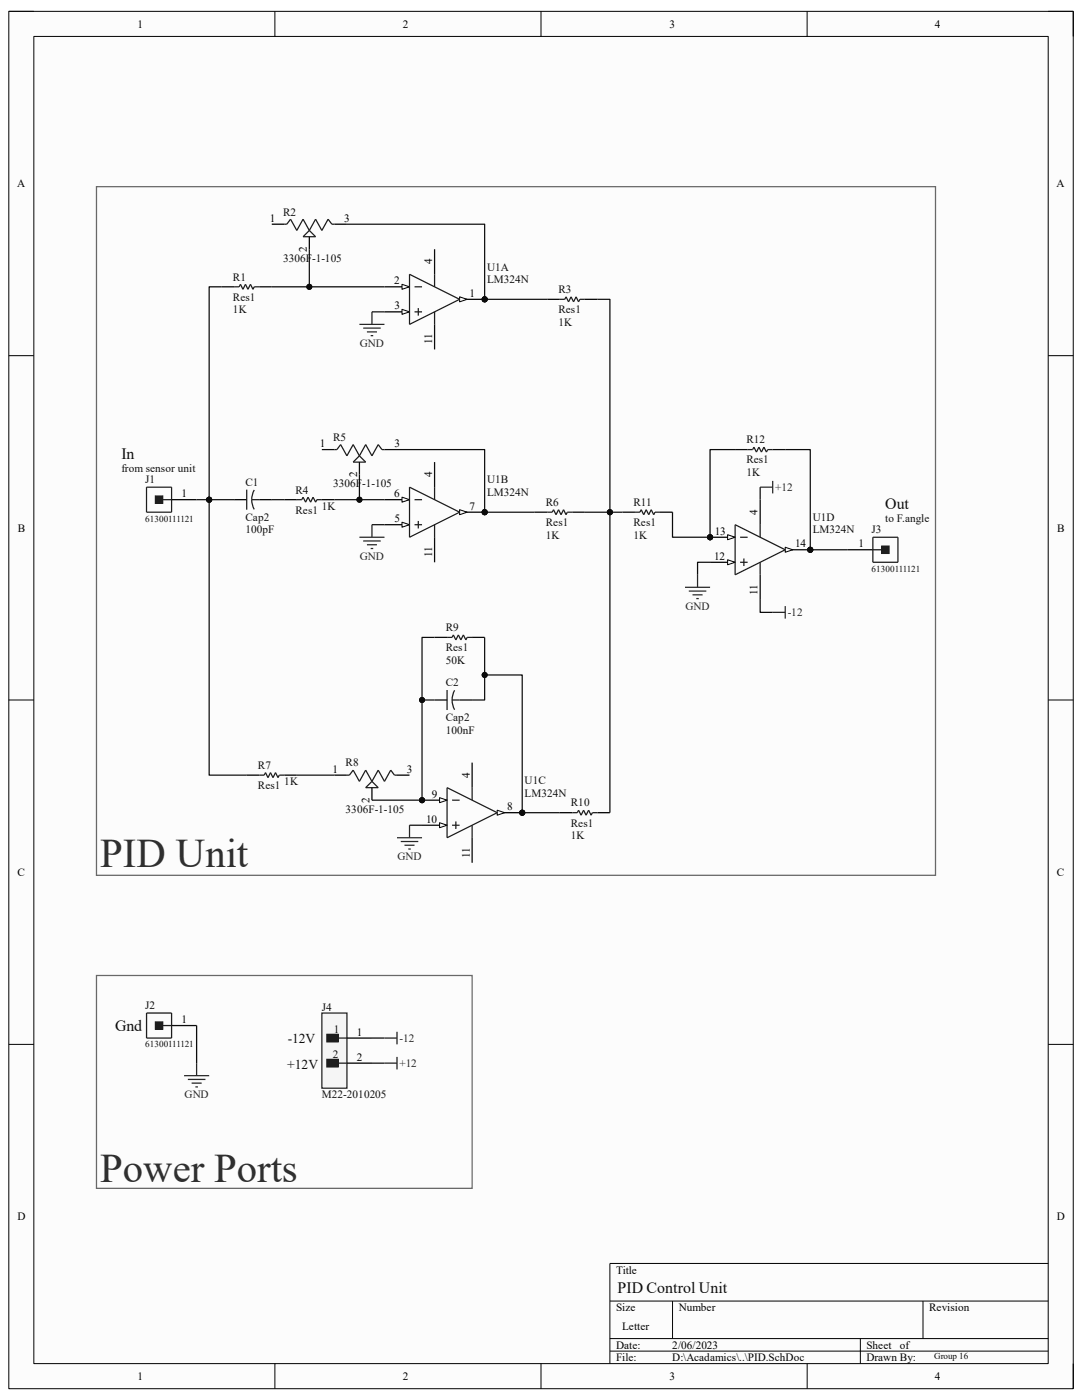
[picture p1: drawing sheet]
<svg xmlns="http://www.w3.org/2000/svg" width="216mm" height="279mm" viewBox="0 0 216 279" stroke-linecap="round" stroke-linejoin="round" font-family="sans-serif">
<path d="M1.8 2.3h212.4v274.8h-212.4z" fill-rule="evenodd" fill="#fcfcfc"/>
<path d="M1.8 2.3h212.4v274.8h-212.4z" fill="none" stroke="#000" stroke-width=".2"/>
<path d="M6.8 7.3h202.4v264.8h-202.4z" fill-rule="evenodd" fill="#fcfcfc"/>
<g fill="none" stroke="#000" stroke-width=".2">
<path d="M1.8 2.3h4.9M6.8 7.3h202.4v264.8h-202.4zM54.9 2.3v5M107.9 2.3v5M161.1 2.3v5M209.2 2.3h5v5M1.8 71h4.9M209.2 71h5M1.8 139.7h4.9M209.2 139.7h5M1.8 208.4h5M209.2 208.4h5"/>
<path d="M121.7 259.7h87.5M134.2 259.7v7.4M184.2 259.7v7.4M209.2 252.1h-87.5v20M54.9 272.1v5M107.9 272.1v5M121.7 267.1h87.5M121.7 269.6h87.5M161.1 272.1v5M171.7 267.1v5M214.2 272.1v5"/>
</g>
<path d="M34.2 99.7h5" fill="none" stroke="#000" stroke-width=".25"/>
<path d="M29.2 97.2h5v5h-5zM32.5 99.7h1.7" fill="none" stroke="#1c1c1c" stroke-width=".25"/>
<path d="M31 99h1.5v1.5h-1.5z" fill-rule="evenodd" fill="#1c1c1c"/>
<path d="M31 99h1.5v1.5h-1.5z" fill="none" stroke="#1c1c1c" stroke-width=".2"/>
<path d="M169.2 109.7h5" fill="none" stroke="#000" stroke-width=".25"/>
<path d="M174.2 107.2h5v5h-5zM174.2 109.7h1.7" fill="none" stroke="#1c1c1c" stroke-width=".25"/>
<path d="M175.9 109h1.5v1.5h-1.5z" fill-rule="evenodd" fill="#1c1c1c"/>
<path d="M175.9 109h1.5v1.5h-1.5z" fill="none" stroke="#1c1c1c" stroke-width=".2"/>
<path d="M64.2 202.2h5v15h-5z" fill-rule="evenodd" fill="#f5f5f5"/>
<path d="M64.2 202.2h5v15h-5z" fill="none" stroke="#262626" stroke-width=".25"/>
<path d="M65.2 206.4h2.3v1.5h-2.3z" fill-rule="evenodd" fill="#1c1c1c"/>
<path d="M65.2 206.4h2.3v1.5h-2.3zM67.5 207.2h1.7" fill="none" stroke="#1c1c1c" stroke-width=".25"/>
<path d="M65.2 211.4h2.3v1.5h-2.3z" fill-rule="evenodd" fill="#1c1c1c"/>
<path d="M65.2 211.4h2.3v1.5h-2.3zM67.5 212.2h1.7" fill="none" stroke="#1c1c1c" stroke-width=".25"/>
<path d="M69.2 207.2h5M69.2 212.2h5" fill="none" stroke="#000" stroke-width=".25"/>
<circle cx="96.7" cy="102.2" r=".5" fill="#0e0e0e"/>
<circle cx="96.7" cy="102.2" r=".5" fill="none" stroke="#0e0e0e" stroke-width=".2"/>
<path d="M76.7 99.7h5" fill="none" stroke="#000" stroke-width=".25"/>
<path d="M80.2 99.2l1.5 .5-1.5 .5z" fill="#fbfbfb"/>
<path d="M80.2 99.2l1.5 .5-1.5 .5z" fill="none" stroke="#000" stroke-width=".2"/>
<path d="M76.7 104.7h5" fill="none" stroke="#000" stroke-width=".25"/>
<path d="M80.2 104.2l1.5 .5-1.5 .5z" fill="#fbfbfb"/>
<path d="M80.2 104.2l1.5 .5-1.5 .5z" fill="none" stroke="#000" stroke-width=".2"/>
<path d="M91.7 102.2h5" fill="none" stroke="#000" stroke-width=".25"/>
<path d="M91.7 101.7l1.5 .5-1.5 .5z" fill="#fbfbfb"/>
<path d="M91.7 101.7l1.5 .5-1.5 .5z" fill="none" stroke="#000" stroke-width=".2"/>
<circle cx="96.7" cy="102.2" r=".5" fill="#0e0e0e"/>
<circle cx="96.7" cy="102.2" r=".5" fill="none" stroke="#0e0e0e" stroke-width=".2"/>
<path d="M81.7 97.2l10 5-10 5zM82.7 99.7h1.5M86.7 97.2v2.5M82.7 104.7h1.5M83.5 104v1.5M86.7 104.7v2.5" fill="none" stroke="#1c1c1c" stroke-width=".25"/>
<path d="M86.7 92.2v5M86.7 107.2v5" fill="none" stroke="#000" stroke-width=".25"/>
<circle cx="96.7" cy="59.7" r=".5" fill="#0e0e0e"/>
<circle cx="96.7" cy="59.7" r=".5" fill="none" stroke="#0e0e0e" stroke-width=".2"/>
<path d="M76.7 57.2h5" fill="none" stroke="#000" stroke-width=".25"/>
<path d="M80.2 56.7l1.5 .5-1.5 .5z" fill="#fbfbfb"/>
<path d="M80.2 56.7l1.5 .5-1.5 .5z" fill="none" stroke="#000" stroke-width=".2"/>
<path d="M76.7 62.2h5" fill="none" stroke="#000" stroke-width=".25"/>
<path d="M80.2 61.7l1.5 .5-1.5 .5z" fill="#fbfbfb"/>
<path d="M80.2 61.7l1.5 .5-1.5 .5z" fill="none" stroke="#000" stroke-width=".2"/>
<path d="M91.7 59.7h5" fill="none" stroke="#000" stroke-width=".25"/>
<path d="M91.7 59.2l1.5 .5-1.5 .5z" fill="#fbfbfb"/>
<path d="M91.7 59.2l1.5 .5-1.5 .5z" fill="none" stroke="#000" stroke-width=".2"/>
<circle cx="96.7" cy="59.7" r=".5" fill="#0e0e0e"/>
<circle cx="96.7" cy="59.7" r=".5" fill="none" stroke="#0e0e0e" stroke-width=".2"/>
<path d="M81.7 54.7l10 5-10 5zM82.7 57.2h1.5M86.7 54.7v2.5M82.7 62.2h1.5M83.5 61.5v1.5M86.7 62.2v2.5" fill="none" stroke="#1c1c1c" stroke-width=".25"/>
<path d="M86.7 49.7v5M86.7 64.7v5" fill="none" stroke="#000" stroke-width=".25"/>
<circle cx="141.7" cy="107.2" r=".5" fill="#0e0e0e"/>
<circle cx="141.7" cy="107.2" r=".5" fill="none" stroke="#0e0e0e" stroke-width=".2"/>
<circle cx="161.7" cy="109.7" r=".5" fill="#0e0e0e"/>
<circle cx="161.7" cy="109.7" r=".5" fill="none" stroke="#0e0e0e" stroke-width=".2"/>
<path d="M141.7 112.2h5" fill="none" stroke="#000" stroke-width=".25"/>
<path d="M145.2 111.7l1.5 .5-1.5 .5z" fill="#fbfbfb"/>
<path d="M145.2 111.7l1.5 .5-1.5 .5z" fill="none" stroke="#000" stroke-width=".2"/>
<path d="M141.7 107.2h5" fill="none" stroke="#000" stroke-width=".25"/>
<path d="M145.2 106.7l1.5 .5-1.5 .5z" fill="#fbfbfb"/>
<path d="M145.2 106.7l1.5 .5-1.5 .5z" fill="none" stroke="#000" stroke-width=".2"/>
<circle cx="141.7" cy="107.2" r=".5" fill="#0e0e0e"/>
<circle cx="141.7" cy="107.2" r=".5" fill="none" stroke="#0e0e0e" stroke-width=".2"/>
<path d="M156.7 109.7h5" fill="none" stroke="#000" stroke-width=".25"/>
<path d="M156.7 109.2l1.5 .5-1.5 .5z" fill="#fbfbfb"/>
<path d="M156.7 109.2l1.5 .5-1.5 .5z" fill="none" stroke="#000" stroke-width=".2"/>
<circle cx="161.7" cy="109.7" r=".5" fill="#0e0e0e"/>
<circle cx="161.7" cy="109.7" r=".5" fill="none" stroke="#0e0e0e" stroke-width=".2"/>
<path d="M146.7 104.7l10 5-10 5zM147.7 107.2h1.5M147.7 112.2h1.5M148.4 111.5v1.5M151.7 104.7v2.5M151.7 112.2v2.5" fill="none" stroke="#1c1c1c" stroke-width=".25"/>
<path d="M151.7 99.7v5M151.7 114.7v5" fill="none" stroke="#000" stroke-width=".25"/>
<circle cx="84.2" cy="159.7" r=".5" fill="#0e0e0e"/>
<circle cx="84.2" cy="159.7" r=".5" fill="none" stroke="#0e0e0e" stroke-width=".2"/>
<circle cx="104.2" cy="162.2" r=".5" fill="#0e0e0e"/>
<circle cx="104.2" cy="162.2" r=".5" fill="none" stroke="#0e0e0e" stroke-width=".2"/>
<path d="M84.2 159.7h5" fill="none" stroke="#000" stroke-width=".25"/>
<path d="M87.7 159.2l1.5 .5-1.5 .5z" fill="#fbfbfb"/>
<path d="M87.7 159.2l1.5 .5-1.5 .5z" fill="none" stroke="#000" stroke-width=".2"/>
<circle cx="84.2" cy="159.7" r=".5" fill="#0e0e0e"/>
<circle cx="84.2" cy="159.7" r=".5" fill="none" stroke="#0e0e0e" stroke-width=".2"/>
<path d="M84.2 164.7h5" fill="none" stroke="#000" stroke-width=".25"/>
<path d="M87.7 164.2l1.5 .5-1.5 .5z" fill="#fbfbfb"/>
<path d="M87.7 164.2l1.5 .5-1.5 .5z" fill="none" stroke="#000" stroke-width=".2"/>
<path d="M99.2 162.2h5" fill="none" stroke="#000" stroke-width=".25"/>
<path d="M99.2 161.7l1.5 .5-1.5 .5z" fill="#fbfbfb"/>
<path d="M99.2 161.7l1.5 .5-1.5 .5z" fill="none" stroke="#000" stroke-width=".2"/>
<circle cx="104.2" cy="162.2" r=".5" fill="#0e0e0e"/>
<circle cx="104.2" cy="162.2" r=".5" fill="none" stroke="#0e0e0e" stroke-width=".2"/>
<g fill="none" stroke="#1c1c1c" stroke-width=".25">
<path d="M46.7 57.2h1l.3-.5 .5 1 .5-1 .5 1 .5-1 .5 1 .2-.5h1M111.7 59.7h1l.3-.5 .4 1 .6-1 .4 1 .6-1 .4 1 .3-.5h1M49.2 97.7v4M50.2 99.7l.1 .8 .4 1.2M50.2 99.7h1.5M50.7 97.8l-.4 1.1-.1 .8M59.2 99.7h1l.3-.5 .5 1 .5-1 .5 1 .5-1 .5 1 .2-.5h1M149.2 89.7h1l.2-.5 .5 1 .5-1 .5 1 .5-1 .5 1 .3-.5h1M109.2 102.2h1l.3-.5 .5 1 .5-1 .5 1 .4-1 .6 1 .2-.5h1M126.7 102.2h1l.2-.5 .5 1 .5-1 .5 1 .5-1 .5 1 .3-.5h1M89.2 137.7v4M89.2 127.2h1l.3-.5 .5 1 .5-1 .5 1 .5-1 .5 1 .2-.5h1"/>
<path d="M90.2 139.7l.2 1.2 .3 .7M90.2 139.7h1.5M90.7 137.8l-.3 .7-.2 1.2M51.7 154.7h1l.3-.5 .5 1 .5-1 .5 1 .5-1 .5 1 .2-.5h1M89.2 157.2l10 5-10 5zM90.2 159.7h1.5M94.2 157.2v2.5M90.2 164.7h1.5M91 163.9v1.5M94.2 164.7v2.5M114.2 162.2h1l.2-.5 .6 1 .4-1 .5 1 .5-1 .5 1 .3-.5h1M29.2 202.2h5v5h-5z"/>
<path d="M32.5 204.7h1.7"/>
</g>
<g fill="none" stroke="#000" stroke-width=".25">
<path d="M44.2 57.2h2.5M51.7 57.2h2.5M109.2 59.7h2.5M116.7 59.7h2.5M46.7 99.7h2.5M51.7 99.7h2.5M56.7 99.7h2.5M64.2 99.7h2.5M146.7 89.7h2.5M154.2 89.7h2.5M106.7 102.2h2.5M114.2 102.2h2.5"/>
<path d="M124.2 102.2h2.5M131.7 102.2h2.5M86.7 139.7h2.5M86.7 127.2h2.5M91.7 139.7h2.5M94.2 127.2h2.5M49.2 154.7h2.5M56.7 154.7h2.5M94.2 152.2v5M94.2 167.2v5M111.7 162.2h2.5M119.2 162.2h2.5"/>
<path d="M34.2 204.7h5"/>
</g>
<path d="M31 203.9h1.5v1.5h-1.5z" fill-rule="evenodd" fill="#1c1c1c"/>
<path d="M31 203.9h1.5v1.5h-1.5z" fill="none" stroke="#1c1c1c" stroke-width=".2"/>
<path d="M19.3 37.3h167.4v137.4h-167.4zM19.3 194.7h74.9v42.5h-74.9z" fill="none" stroke="#686868" stroke-width=".25"/>
<g fill="none" stroke="#262626" stroke-width=".25">
<path d="M71.7 64.7h5M72.5 65.5h3.5M73.2 66.2h2M74 67h.5M74.2 62.2v2.5M151.7 97.2h2.5M154.2 96v2.5M71.7 107.2h5M72.5 108h3.5M73.2 108.7h2M74 109.5h.5M74.2 104.7v2.5"/>
<path d="M136.7 117.2h5M137.4 118h3.5M138.2 118.7h2M138.9 119.5h.5M139.2 114.7v2.5M154.2 122.2h2.5M156.7 121v2.5M79.2 167.2h5M80 167.9h3.5M80.7 168.7h2M81.5 169.4h.5M81.7 164.7v2.5"/>
<path d="M36.7 214.7h5M37.5 215.4h3.5M38.2 216.2h2M39 216.9h.5M39.2 212.2v2.5M76.7 207.2h2.5M76.7 212.2h2.5M79.2 205.9v2.5M79.2 210.9v2.5"/>
</g>
<path d="M56.7 44.7h.5l.8-1 1.2 2.3 1.3-2.3 1.2 2.3M61.7 46l1.3 1.2h-2.5zM66.7 44.7h-.5l-.7-1-1.3 2.3-1.2-2.3-1.3 2.3M66.7 89.7h.5l.8-1 1.2 2.3 1.3-2.3 1.2 2.3M71.7 91l1.3 1.2h-2.5zM76.7 89.7h-.5l-.7-1-1.3 2.3-1.2-2.3-1.3 2.3M69.2 154.7h.5l.8-1 1.2 2.2 1.3-2.2 1.2 2.2M73 157.2l1.2-1.3 1.3 1.3zM79.2 154.7h-.5l-.7-1-1.3 2.2-1.2-2.2-1.3 2.2" fill="none" stroke="#1c1c1c" stroke-width=".25"/>
<path d="M54.2 44.7h2.5M61.7 47.2v2.5M66.7 44.7h2.5M64.2 89.7h2.5M71.7 92.2v2.5M76.7 89.7h2.5M66.7 154.7h2.5M74.2 157.2v2.5M79.2 154.7h2.5" fill="none" stroke="#000" stroke-width=".25"/>
<path d="M39.2 99.7h2.5M151.7 97.2v2.5" fill="none" stroke="#0e0e0e" stroke-width=".25"/>
<circle cx="41.7" cy="99.7" r=".5" fill="#0e0e0e"/>
<circle cx="41.7" cy="99.7" r=".5" fill="none" stroke="#0e0e0e" stroke-width=".2"/>
<path d="M41.7 99.7v55h7.5" fill="none" stroke="#0e0e0e" stroke-width=".25"/>
<circle cx="41.7" cy="99.7" r=".5" fill="#0e0e0e"/>
<circle cx="41.7" cy="99.7" r=".5" fill="none" stroke="#0e0e0e" stroke-width=".2"/>
<path d="M41.7 99.7h5" fill="none" stroke="#0e0e0e" stroke-width=".25"/>
<circle cx="41.7" cy="99.7" r=".5" fill="#0e0e0e"/>
<circle cx="41.7" cy="99.7" r=".5" fill="none" stroke="#0e0e0e" stroke-width=".2"/>
<path d="M44.2 57.2h-2.5v42.5" fill="none" stroke="#0e0e0e" stroke-width=".25"/>
<circle cx="41.7" cy="99.7" r=".5" fill="#0e0e0e"/>
<circle cx="41.7" cy="99.7" r=".5" fill="none" stroke="#0e0e0e" stroke-width=".2"/>
<path d="M54.2 57.2h22.5M54.2 99.7h2.5" fill="none" stroke="#0e0e0e" stroke-width=".25"/>
<circle cx="61.7" cy="57.2" r=".5" fill="#0e0e0e"/>
<circle cx="61.7" cy="57.2" r=".5" fill="none" stroke="#0e0e0e" stroke-width=".2"/>
<path d="M66.7 99.7h10M59.2 154.7h7.5" fill="none" stroke="#0e0e0e" stroke-width=".25"/>
<circle cx="71.7" cy="99.7" r=".5" fill="#0e0e0e"/>
<circle cx="71.7" cy="99.7" r=".5" fill="none" stroke="#0e0e0e" stroke-width=".2"/>
<path d="M69.2 44.7h27.5v15" fill="none" stroke="#0e0e0e" stroke-width=".25"/>
<circle cx="96.7" cy="59.7" r=".5" fill="#0e0e0e"/>
<circle cx="96.7" cy="59.7" r=".5" fill="none" stroke="#0e0e0e" stroke-width=".2"/>
<path d="M86.7 127.2h-2.5v32.5h-10M74.2 212.2h2.5M74.2 207.2h2.5" fill="none" stroke="#0e0e0e" stroke-width=".25"/>
<circle cx="84.2" cy="139.7" r=".5" fill="#0e0e0e"/>
<circle cx="84.2" cy="139.7" r=".5" fill="none" stroke="#0e0e0e" stroke-width=".2"/>
<circle cx="84.2" cy="159.7" r=".5" fill="#0e0e0e"/>
<circle cx="84.2" cy="159.7" r=".5" fill="none" stroke="#0e0e0e" stroke-width=".2"/>
<path d="M74.2 62.2h2.5M79.2 89.7h17.5v12.5M74.2 104.7h2.5" fill="none" stroke="#0e0e0e" stroke-width=".25"/>
<circle cx="96.7" cy="102.2" r=".5" fill="#0e0e0e"/>
<circle cx="96.7" cy="102.2" r=".5" fill="none" stroke="#0e0e0e" stroke-width=".2"/>
<path d="M84.2 139.7h2.5M81.7 164.7h2.5" fill="none" stroke="#0e0e0e" stroke-width=".25"/>
<circle cx="84.2" cy="139.7" r=".5" fill="#0e0e0e"/>
<circle cx="84.2" cy="139.7" r=".5" fill="none" stroke="#0e0e0e" stroke-width=".2"/>
<path d="M96.7 127.2v12.5h-2.5" fill="none" stroke="#0e0e0e" stroke-width=".25"/>
<circle cx="96.7" cy="134.7" r=".5" fill="#0e0e0e"/>
<circle cx="96.7" cy="134.7" r=".5" fill="none" stroke="#0e0e0e" stroke-width=".2"/>
<path d="M96.7 134.7h7.5v27.5" fill="none" stroke="#0e0e0e" stroke-width=".25"/>
<circle cx="104.2" cy="162.2" r=".5" fill="#0e0e0e"/>
<circle cx="104.2" cy="162.2" r=".5" fill="none" stroke="#0e0e0e" stroke-width=".2"/>
<circle cx="96.7" cy="134.7" r=".5" fill="#0e0e0e"/>
<circle cx="96.7" cy="134.7" r=".5" fill="none" stroke="#0e0e0e" stroke-width=".2"/>
<path d="M96.7 102.2h10" fill="none" stroke="#0e0e0e" stroke-width=".25"/>
<circle cx="96.7" cy="102.2" r=".5" fill="#0e0e0e"/>
<circle cx="96.7" cy="102.2" r=".5" fill="none" stroke="#0e0e0e" stroke-width=".2"/>
<path d="M96.7 59.7h12.5" fill="none" stroke="#0e0e0e" stroke-width=".25"/>
<circle cx="96.7" cy="59.7" r=".5" fill="#0e0e0e"/>
<circle cx="96.7" cy="59.7" r=".5" fill="none" stroke="#0e0e0e" stroke-width=".2"/>
<path d="M104.2 162.2h7.5" fill="none" stroke="#0e0e0e" stroke-width=".25"/>
<circle cx="104.2" cy="162.2" r=".5" fill="#0e0e0e"/>
<circle cx="104.2" cy="162.2" r=".5" fill="none" stroke="#0e0e0e" stroke-width=".2"/>
<path d="M116.7 102.2h5" fill="none" stroke="#0e0e0e" stroke-width=".25"/>
<circle cx="121.7" cy="102.2" r=".5" fill="#0e0e0e"/>
<circle cx="121.7" cy="102.2" r=".5" fill="none" stroke="#0e0e0e" stroke-width=".2"/>
<path d="M119.2 59.7h2.5v102.5" fill="none" stroke="#0e0e0e" stroke-width=".25"/>
<circle cx="121.7" cy="102.2" r=".5" fill="#0e0e0e"/>
<circle cx="121.7" cy="102.2" r=".5" fill="none" stroke="#0e0e0e" stroke-width=".2"/>
<path d="M121.7 102.2h2.5" fill="none" stroke="#0e0e0e" stroke-width=".25"/>
<circle cx="121.7" cy="102.2" r=".5" fill="#0e0e0e"/>
<circle cx="121.7" cy="102.2" r=".5" fill="none" stroke="#0e0e0e" stroke-width=".2"/>
<path d="M134.2 102.2v5h7.5" fill="none" stroke="#0e0e0e" stroke-width=".25"/>
<circle cx="141.7" cy="107.2" r=".5" fill="#0e0e0e"/>
<circle cx="141.7" cy="107.2" r=".5" fill="none" stroke="#0e0e0e" stroke-width=".2"/>
<path d="M146.7 89.7h-5v17.5M141.7 112.2h-2.5v2.5" fill="none" stroke="#0e0e0e" stroke-width=".25"/>
<circle cx="141.7" cy="107.2" r=".5" fill="#0e0e0e"/>
<circle cx="141.7" cy="107.2" r=".5" fill="none" stroke="#0e0e0e" stroke-width=".2"/>
<path d="M156.7 89.7h5v20M151.7 119.7v2.5h2.5" fill="none" stroke="#0e0e0e" stroke-width=".25"/>
<circle cx="161.7" cy="109.7" r=".5" fill="#0e0e0e"/>
<circle cx="161.7" cy="109.7" r=".5" fill="none" stroke="#0e0e0e" stroke-width=".2"/>
<path d="M161.7 109.7h7.5" fill="none" stroke="#0e0e0e" stroke-width=".25"/>
<circle cx="161.7" cy="109.7" r=".5" fill="#0e0e0e"/>
<circle cx="161.7" cy="109.7" r=".5" fill="none" stroke="#0e0e0e" stroke-width=".2"/>
<path d="M61.7 49.7v7.5M39.2 204.7v7.5" fill="none" stroke="#0e0e0e" stroke-width=".25"/>
<circle cx="61.7" cy="57.2" r=".5" fill="#0e0e0e"/>
<circle cx="61.7" cy="57.2" r=".5" fill="none" stroke="#0e0e0e" stroke-width=".2"/>
<path d="M71.7 94.7v5" fill="none" stroke="#0e0e0e" stroke-width=".25"/>
<circle cx="71.7" cy="99.7" r=".5" fill="#0e0e0e"/>
<circle cx="71.7" cy="99.7" r=".5" fill="none" stroke="#0e0e0e" stroke-width=".2"/>
<g font-size="8.1" fill="#2e2e2e">
<text x="20" y="172.9">PID Unit</text>
<text x="20" y="235.9">Power Ports</text>
</g>
<g font-size="3.2" fill="#0e0e0e">
<text x="24.2" y="91.6">In</text>
<text x="176.7" y="101.6">Out</text>
<text x="23" y="205.7">Gnd</text>
<text x="123.2" y="258">PID Control Unit</text>
</g>
<g font-size="2.7" fill="#0e0e0e">
<text x="57.4" y="208.1">-12V</text>
<text x="57.3" y="213.4">+12V</text>
</g>
<g font-size="2.2">
<text x="27.4" y="5.5">1</text>
<text x="80.3" y="5.5">2</text>
<text x="133.6" y="5.5">3</text>
<text x="186.5" y="5.5">4</text>
<text x="3.4" y="37.4">A</text>
<text x="210.8" y="37.4">A</text>
<text x="53.8" y="44.3">1</text>
<text x="68.7" y="44.3">3</text>
<text x="61.2" y="50.3" transform="rotate(-90 61.2 50.3)">2</text>
<text x="86.2" y="52.7" transform="rotate(-90 86.2 52.7)">4</text>
<text x="78.7" y="56.8">2</text>
<text x="93.7" y="59.3">1</text>
<text x="78.7" y="61.8">3</text>
<text x="86.2" y="68.7" transform="rotate(-90 86.2 68.7)">11</text>
<text x="63.8" y="89.2">1</text>
<text x="78.7" y="89.2">3</text>
<text x="71.2" y="95.3" transform="rotate(-90 71.2 95.3)">2</text>
<text x="86.2" y="95.2" transform="rotate(-90 86.2 95.2)">4</text>
<text x="36.2" y="99.2">1</text>
<text x="78.7" y="99.2">6</text>
<text x="93.7" y="101.7">7</text>
<text x="3.6" y="106.1">B</text>
<text x="78.7" y="104.2">5</text>
<text x="142.6" y="106.7">13</text>
<text x="151.2" y="102.7" transform="rotate(-90 151.2 102.7)">4</text>
<text x="210.9" y="106.1">B</text>
<text x="86.2" y="111.2" transform="rotate(-90 86.2 111.2)">11</text>
<text x="142.5" y="111.7">12</text>
<text x="158.7" y="109.2">14</text>
<text x="171.3" y="109.2">1</text>
<text x="151.2" y="118.7" transform="rotate(-90 151.2 118.7)">11</text>
<text x="66.3" y="154.2">1</text>
<text x="81.2" y="154.2">3</text>
<text x="93.7" y="155.2" transform="rotate(-90 93.7 155.2)">4</text>
<text x="73.7" y="160.2" transform="rotate(-90 73.7 160.2)">2</text>
<text x="86.1" y="159.2">9</text>
<text x="101.2" y="161.7">8</text>
<text x="85" y="164.2">10</text>
<text x="93.7" y="171.2" transform="rotate(-90 93.7 171.2)">11</text>
<text x="3.5" y="174.8">C</text>
<text x="210.9" y="174.8">C</text>
<text x="36.2" y="204.2">1</text>
<text x="71.2" y="206.7">1</text>
<text x="71.2" y="211.7">2</text>
<text x="3.5" y="243.5">D</text>
<text x="210.9" y="243.5">D</text>
<text x="122.9" y="254.2">Title</text>
<text x="122.9" y="261.7">Size</text>
<text x="135.4" y="261.7">Number</text>
<text x="185.4" y="261.7">Revision</text>
<text x="122.9" y="269.2">Date:</text>
<text x="124.2" y="265.4">Letter</text>
<text x="134.2" y="269.2">2/06/2023</text>
<text x="172.9" y="269.2">Sheet</text>
<text x="179.6" y="269.2">of</text>
<text x="27.4" y="275.4">1</text>
<text x="80.3" y="275.4">2</text>
<text x="122.9" y="271.7">File:</text>
<text x="133.6" y="275.4">3</text>
<text x="134.2" y="271.7">D:\Acadamics\..\PID.SchDoc</text>
<text x="172.9" y="271.7">Drawn By:</text>
<text x="186.5" y="275.4">4</text>
</g>
<g font-size="2.2" fill="#0e0e0e">
<text x="56.5" y="43">R2</text>
<text x="56.5" y="52.3">3306F-1-105</text>
<text x="46.5" y="56">R1</text>
<text x="97.2" y="54">U1A</text>
<text x="97.2" y="56.5">LM324N</text>
<text x="111.4" y="58.5">R3</text>
<text x="46.5" y="62.5">1K</text>
<text x="46.5" y="60">Res1</text>
<text x="111.4" y="65">1K</text>
<text x="111.4" y="62.5">Res1</text>
<text x="66.5" y="88">R5</text>
<text x="148.9" y="88.5">R12</text>
<text x="24.2" y="94.2">from sensor unit</text>
<text x="148.9" y="95">1K</text>
<text x="148.9" y="92.5">Res1</text>
<text x="29" y="96.5">J1</text>
<text x="49" y="97">C1</text>
<text x="59" y="98.5">R4</text>
<text x="64.2" y="101.7">1K</text>
<text x="66.5" y="97.2">3306F-1-105</text>
<text x="97.2" y="96.5">U1B</text>
<text x="97.2" y="99">LM324N</text>
<text x="108.9" y="101">R6</text>
<text x="126.4" y="101">R11</text>
<text x="49" y="106.5">100pF</text>
<text x="49" y="104">Cap2</text>
<text x="59" y="102.5">Res1</text>
<text x="108.9" y="107.5">1K</text>
<text x="108.9" y="105">Res1</text>
<text x="126.4" y="107.5">1K</text>
<text x="126.4" y="105">Res1</text>
<text x="162.2" y="104">U1D</text>
<text x="162.2" y="106.5">LM324N</text>
<text x="173.9" y="106.5">J3</text>
<text x="176.7" y="104.2">to F.angle</text>
<text x="88.9" y="126">R9</text>
<text x="88.9" y="130">Res1</text>
<text x="88.9" y="137">C2</text>
<text x="88.9" y="132.5">50K</text>
<text x="88.9" y="144">Cap2</text>
<text x="88.9" y="146.5">100nF</text>
<text x="51.5" y="153.5">R7</text>
<text x="69" y="153">R8</text>
<text x="51.5" y="157.5">Res1</text>
<text x="56.7" y="156.7">1K</text>
<text x="104.7" y="156.5">U1C</text>
<text x="104.7" y="159">LM324N</text>
<text x="113.9" y="161">R10</text>
<text x="69" y="162.2">3306F-1-105</text>
<text x="113.9" y="167.5">1K</text>
<text x="113.9" y="165">Res1</text>
<text x="29" y="201.5">J2</text>
<text x="64.2" y="201.7">J4</text>
<text x="66.6" y="206.2">1</text>
<text x="66.4" y="211.2">2</text>
<text x="64.2" y="219.2">M22-2010205</text>
</g>
<g font-size="2.2" fill="#262626">
<text x="71.8" y="69.3">GND</text>
<text x="154.7" y="98">+12</text>
<text x="71.8" y="111.7">GND</text>
<text x="136.8" y="121.8">GND</text>
<text x="157.2" y="123">-12</text>
<text x="79.3" y="171.7">GND</text>
<text x="79.7" y="207.9">-12</text>
<text x="79.7" y="212.9">+12</text>
<text x="36.8" y="219.2">GND</text>
</g>
<g font-size="1.8" fill="#0e0e0e">
<text x="29" y="104.1">61300111121</text>
<text x="173.9" y="114.1">61300111121</text>
<text x="29" y="209">61300111121</text>
<text x="186.4" y="271.3">Group 16</text>
</g>
</svg>
